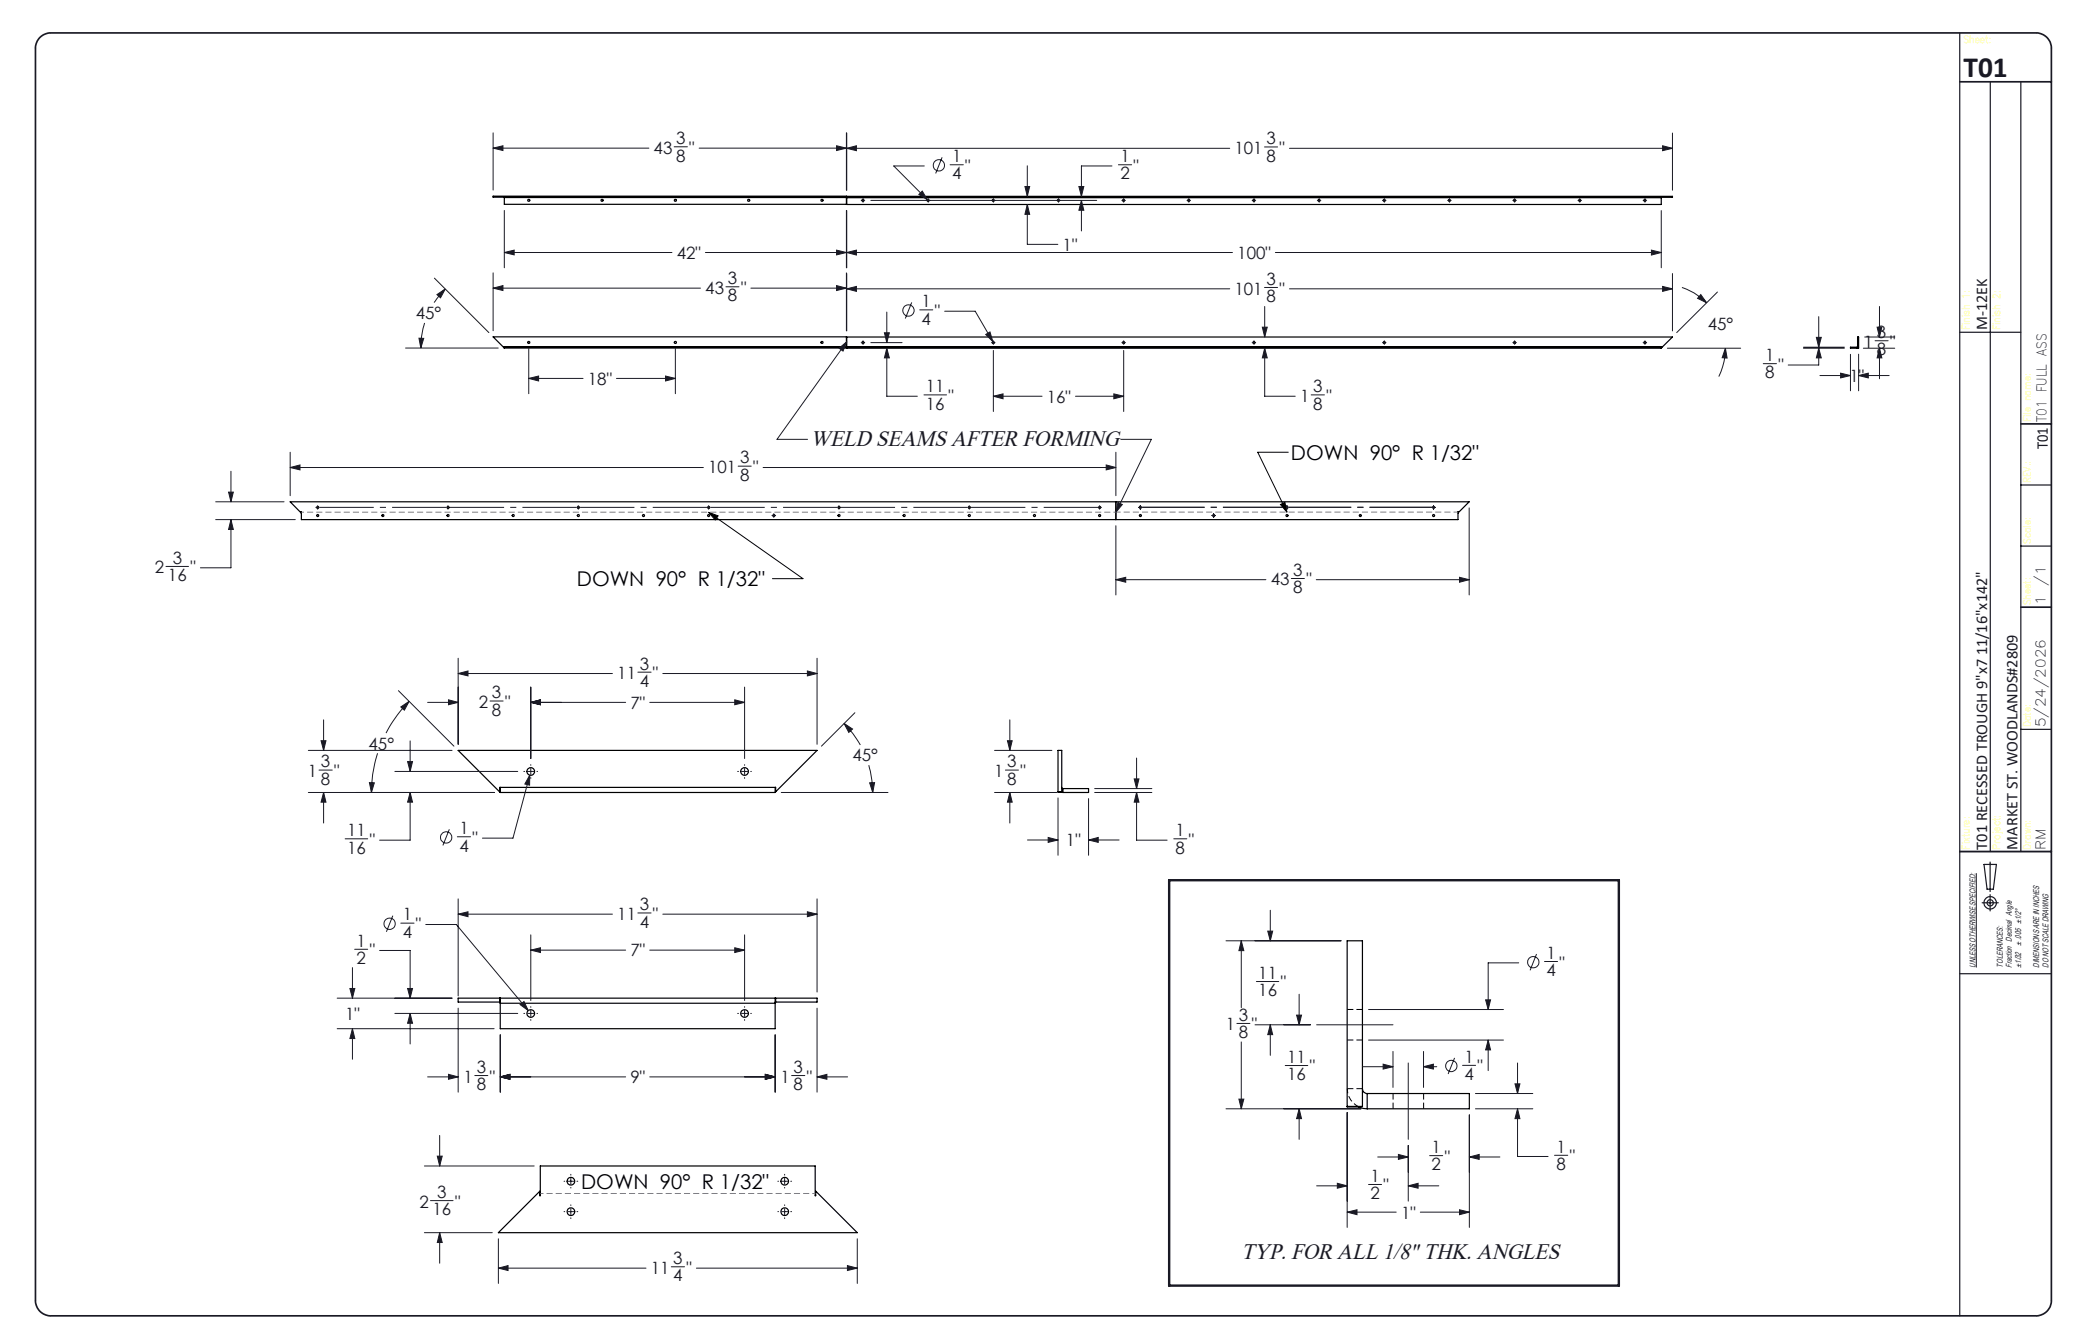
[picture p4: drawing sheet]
<svg xmlns="http://www.w3.org/2000/svg" width="432mm" height="279mm" viewBox="0 0 432 279" stroke-linecap="round" stroke-linejoin="round" font-family="sans-serif">
<g fill="none" stroke="#191924" stroke-width=".21">
<path d="M102.5 30.8l2.1-.5v1zM102.5 30.8h32.4M102.5 27.6v11.9M140.2 30.5h2.7M145.3 30.8h30.7M173.9 30.3l2.1 .5-2.1 .5zM176 27.6v11.9M176 30.8l2-.5v1zM176 27.7v11.8M176 30.8h79.7M192.2 34.5h-6.4l7 7M195.9 32.7l-1.4 3.4"/>
<path d="M197.5 34.3h2.8M213.1 38.8h1l-.5 2zM213.6 34.5v6.3M224.3 38.8h1l-.5 2zM231.2 34.5h-6.4v6.3M232.5 34.3h2.8M262.9 30.6h2.7M268.1 30.8h79.6M345.7 30.3l2 .5-2 .5zM347.7 27.7v11.8M90.3 57.8l11.3 11.3M102.5 59.9l2.1-.5v1z"/>
<path d="M102.5 56.7v12.1M102.5 59.9h43.1M104.8 52.5l2.1-.5v1zM104.8 52.5h34.9M104.8 43.7v12M146.6 52.5h29.4M150.9 59.6h2.7M156.1 59.9h19.9M173.9 59.4l2.1 .5-2.1 .5zM173.9 52l2.1 .5-2.1 .5zM176 43.7v12M176 56.7v12.1"/>
<path d="M176 52.5l2-.5v1zM176 43.8v11.9M176 56.9v11.9M176 52.5h80.2M179 41.7h.1M179.2 41.7h.4M179.4 41.3h.1M179.4 41.5v.3M179.4 42v.1M179.7 41.7h.1M181 41.7h47M191 40.4l.7-.7 1.1 1.8z"/>
<path d="M193 41.3h.1M193 41.5v.3M193 42v.1M206.5 41.3h.1M206.5 41.5v.3M206.5 42v.1M213.6 42.5l.5 2.1h-1zM213.6 42.5v8.3h6.3M220.1 41.3h.1M220.1 41.5v.3M220.1 42v.1M224.8 41.7l.5 2h-1z"/>
<path d="M224.8 41.7v6.3M233.2 41.7h.1M233.4 41.7h.4M233.6 41.3h.1M233.6 41.5v.3M233.6 42v.1M233.9 41.7h.1M246.8 41.7h.1M247 41.7h.3M247.2 41.3h.1M247.2 41.5v.3M247.2 42v.1"/>
<path d="M247.5 41.7h.1M260.3 41.7h.1M260.5 41.7h.3M260.7 41.3h.1M260.7 41.5v.3M260.7 42v.1M261 41.7h.1M262.9 59.8h2.7M265.1 52.5h80.3M273.9 41.7h.1M274.1 41.7h.3M274.2 41.3h.1"/>
<path d="M274.2 41.5v.3M274.2 42v.1M274.6 41.7h.1M287.4 41.7h.1M287.6 41.7h.3M287.8 41.3h.1M287.8 41.5v.3M287.8 42v.1M288.1 41.7h.1M301 41.7h.1M301.2 41.7h.3M301.3 41.3h.1"/>
<path d="M301.3 41.5v.3M301.3 42v.1M301.7 41.7h.1M314.5 41.7h.1M314.7 41.7h.3M314.9 41.3h.1M314.9 41.5v.3M314.9 42v.1M315.2 41.7h.1M328 41.7h.1M328.3 41.7h.3M328.4 41.3h.1"/>
<path d="M328.4 41.5v.3M328.4 42v.1M328.8 41.7h.1M341.6 41.7h.1M341.8 41.7h.3M342 41.3h.1M342 41.5v.3M342 42v.1M342.3 41.7h.1M343.3 52l2.1 .5-2.1 .5zM345.4 43.8v11.9M345.7 59.5l2 .5-2 .6z"/>
<path d="M347.7 56.9v11.9M349.7 59.8a12.6 12.6 0 0 1 5.1 3.1M84.3 72.4h19.3M87.1 70.3h1l-.6 2.1zM88.3 67.1l-.2 .6a15.5 15.5 0 0 0-.6 4.7M90.8 61.2l1.8-1.1-1 1.8zM92.6 60.1l-1 1-1.4 1.8M109.9 78.7l2.1-.5v1zM109.9 72.5v9.3M109.9 78.7h11.3M128.2 78.7h12.2M138.4 78.2l2 .5-2 .5z"/>
<path d="M140.4 72.5v9.3M174.4 72.4l1.6-1.4-.7 2zM176 60l2-.5v1.1zM176 60h79.7M176 71l-14.5 20.3h6.4M179 71.2h.1M179.2 71.2h.4M179.4 70.8v.1M179.4 71v.4M179.4 71.5v.1M179.7 71.2h.1M181 71.2h6.5"/>
<path d="M183.9 69.2h1l-.5 2zM184.4 72.4l.5 2h-1zM184.4 72.4v10h6.3M184.4 64.9v6.3M189.5 62.9l-1.3 3.3M191.2 64.4h2.7M196.4 64.7h6.3l3.7 6.3M204.9 69.5l.9-.5 .6 2zM206.1 71.2h.1M206.3 71.2h.4M206.5 70.8v.1M206.5 71v.4"/>
<path d="M206.5 71.5v.1M206.5 72.8v12.7M206.8 71.2h.1M233.2 71.2h.1M233.4 71.2h.4M233.6 70.8v.1M233.6 71v.4M233.6 71.5v.1M233.6 72.8v12.7M233.9 71.2h.1M260.3 71.2h.1M260.5 71.2h.3"/>
<path d="M260.7 70.8v.1M260.7 71v.4M260.7 71.5v.1M261 71.2h.1M262.4 68h1.1l-.6 2.1zM262.9 72.4l.6 2h-1.1zM262.9 72.4v10h6.4M262.9 63.7v6.4M268.1 60h79.6M287.4 71.2h.1M287.6 71.2h.3M287.8 70.8v.1"/>
<path d="M287.8 71v.4M287.8 71.5v.1M288.1 71.2h.1M314.5 71.2h.1M314.7 71.2h.3M314.9 70.8v.1M314.9 71v.4M314.9 71.5v.1M315.2 71.2h.1M341.6 71.2h.1M341.8 71.2h.3M342 70.8v.1"/>
<path d="M342 71v.4M342 71.5v.1M342.3 71.2h.1M346.6 72.4h15.3M353.6 61.2l1.2 1.7-1.9-.9zM357 60.7l-8.4 8.4M358.7 72.4l.4 2h-1.1zM358.7 72.4a13.1 13.1 0 0 1-1.4 5.9M366.6 75.6h2.7M374.9 72.4h8.5M374.9 72.2h8.5M377.6 70.1h1l-.5 2.1z"/>
<path d="M378.1 72.4l.5 2h-1zM378.1 72.4v3.5h-6.3M378.1 65.8v6.4M378.4 78.1h6.3M382.7 77.6l2 .5-2 .5zM384.7 73.7v7.5M386.4 78.1l2-.5v1zM386.4 73.6v7.6M386.4 78.1h6.3M387.4 72.4h6.5M387.7 70.1h6.2M389.8 70.8h2.7"/>
<path d="M390.2 68h1l-.5 2.1zM390.7 72.4l.5 2h-1zM390.7 63.7v6.4M390.7 72.4v6.3M48 98v6.3M60.3 97.2l2.1-.5v1zM60.3 94v9M60.3 97.2h85.9M153.5 96.9h2.7M158.6 97.2h73.4M192.1 82.1h4.7M206.5 82.4l2-.5v1z"/>
<path d="M206.5 82.4h10.1M223.6 82.4h10M230 96.7l2 .5-2 .5zM231.6 81.9l2 .5-2 .5zM232 94v9M233 91.3h6.4l-7.4 15.2M272.6 82.1h2.7M34.5 117.8h4.7M44.8 108h16.6M44.8 104.3h14.3M47.5 102.3h1l-.5 2zM48 108l.5 2.1h-1z"/>
<path d="M48 108v10h-6.3M65.7 105.5h.1M65.9 105.5h.3M66 105.1v.1M66 105.3v.4M66 105.8v.1M93 105.5h.3M93.1 105.1v.1M93.1 105.3v.4M93.1 105.8v.1M120.1 105.5h.3M120.2 105.1v.1"/>
<path d="M120.2 105.3v.4M120.2 105.8v.1M147.1 105.5h.4M147.3 105.1v.1M147.3 105.3v.4M147.3 105.8v.1M160.5 107.2h.1M160.7 107.2h.3M160.9 106.8v.1M160.9 107v.4M160.9 107.5v.1M161.2 107.2h.1"/>
<path d="M174.2 105.5h.4M174.4 105.1v.1M174.4 105.3v.4M174.4 105.8v.1M201.3 105.5h.4M201.5 105.1v.1M201.5 105.3v.4M201.5 105.8v.1M228.4 105.5h.4M228.6 105.1v.1M228.6 105.3v.4M228.6 105.8v.1"/>
<path d="M229 105.5h.1M232 109.3v14.4M232.4 104.5l.9 .4-1.3 1.6zM236.7 105.5h.1M236.9 105.5h.3M237.1 105.1h.1M237.1 105.3v.4M237.1 105.8v.1M252 107.2h.1M252.2 107.2h.3M252.3 106.8h.1M252.3 107v.4"/>
<path d="M252.3 107.5v.1M252.7 107.2h.1M267.4 105.5h.3M267.5 105.1h.1M267.5 105.3v.4M267.5 105.8v.1M297.9 105.5h.3M298 105.1h.1M298 105.3v.4M298 105.8v.1M298.4 105.5h.1M305.4 105.6v18.1"/>
<path d="M95.2 136.8v17.9M132.6 139.7h2.8M167.9 139.5l2 .5-2 .5zM169.9 136.8v17.9M232 120.5l2-.5v1zM232 120.5h31.2M268.5 120.3h2.7M273.6 120.5h31.8M303.4 120l2 .5-2 .5zM64.1 156h29.9M66.7 154h1.1l-.5 2zM67.3 149.6v6.4"/>
<path d="M78.5 156.6a27.7 27.7 0 0 0-1.3 8.1M82.8 143.6l11.6 11.5M83.3 147l1.8-1.2-1 1.8zM84.7 158.3h1.1l-.5 2.1zM85.1 145.8a26.9 26.9 0 0 0-4.8 6.6M85.3 154v6.4M88.9 146h6.3M93.2 145.5l2 .5-2 .5zM95.2 140l2.1-.5v1zM95.2 140h32.1M101.9 145.7h2.7M110.3 146l2.1-.5v1z"/>
<path d="M110.3 142.8v14.9M110.3 159v.1M110.3 159.7v1.3M110.3 146h19.8M135.1 146h19.7M137.8 140h32.1M152.8 145.5l2 .5-2 .5zM154.8 142.8v14.9M154.8 159v.1M154.8 159.7v1.3M175.5 150.4l1.7 1.2-.7 .7zM175.5 150.4a20.4 20.4 0 0 1 3.4 4.5"/>
<path d="M177.7 148.2l-6.9 6.9M180.6 159.1l.2 .6a20.4 20.4 0 0 1 .6 5M206.8 156h11.9M209.4 154h1l-.5 2zM209.9 149.6v6.4M236.3 157.6v6.3M64.1 164.7h38.6M66.3 160.1h2.8M67.3 164.7l.5 2.1h-1.1zM67.3 164.7v6.4M71.8 174.4h4.6M76.8 162.7h1l-.6 2z"/>
<path d="M82.1 160.4h25.5M85.3 164.7l.5 2.1h-1.1zM85.3 164.7v10h-6.4M93.4 172.4l-1.3 3.4M95.1 174h2.7M108.9 160.4h.2M109.7 160.4h1.3M110.1 161.1v2.1l-1-.2zM110.1 161.1l-3.5 13.1h-6.3M110.3 161.6v.2M111.6 160.4h.2M153.4 160.4h.1"/>
<path d="M154.2 160.4h1.2M154.8 161.6v.2M156.1 160.4h.1M162.4 164.7h22.2M180.8 162.7h1l-.4 2zM206.8 164.7h12.9M209 160.1h2.7M209.9 164.7l.5 2.1h-1zM209.9 164.7v6.4M213.6 174.6h6.4M217.9 174.1l2.1 .5-2.1 .5zM220 165.9v11.9"/>
<path d="M226.3 174.6l2-.5v1zM226.3 166v11.8M226.3 174.6h6.4M227.6 164.7h11.9M227.6 163.9h11.9M235.8 161.9h1l-.5 2zM236.3 164.7l.5 2.1h-1zM236.3 164.7v10h6.3M244 174.4h2.7M73.7 197.3h2.7M78.9 197.6h6.4v9.9M81.7 190.4l-1.4 3.3"/>
<path d="M83.3 191.9h2.8M88.5 192.2h6.4l14.9 17.9M95.2 190l2.1-.5v1.1zM95.2 186.9v20.1M95.2 190h32.1M110.3 197.5l2.1-.5v1zM110.3 194.3v13.7M110.3 197.5h19.8M132.6 189.8h2.8M135.1 197.5h19.7M137.8 190h32.1M152.8 197l2 .5-2 .5z"/>
<path d="M154.8 194.3v13.7M167.9 189.5l2 .5-2 .6zM169.9 186.9v19.3M254.9 195.6h23.9M258.1 195.6l.5 2h-1zM258.1 195.6v13.9M263.6 193.6h1l-.5 2zM264.1 189.2v6.4M319.4 198.3l-1.3 3.4M321.1 199.9h2.7M410.9 181.5v19.6M70.1 207.5h23.9"/>
<path d="M70.1 213.9h32.6M72.7 205.5h1.1l-.5 2zM73.3 213.9l.5 2h-1.1zM73.3 201.2v6.3M73.3 213.9v6.3M82.1 210.7h25.5M84.7 205.5h1.1l-.5 2zM85.3 210.7l.5 2h-1.1zM85.3 210.7v6.3M95.2 209.6v17.4M104 215.1v11.9M108.1 208.8l.8-.6 .9 1.9z"/>
<path d="M108.9 210.7h.2M109.7 210.7h1.3M110.3 209.3v.1M110.3 210v1.3M110.3 211.9v.2M111.6 210.7h.2M153.4 210.7h.1M154.2 210.7h1.2M154.8 209.3v.1M154.8 210v1.3M154.8 211.9v.2M156.1 210.7h.1"/>
<path d="M161.1 215.1v11.9M169.9 209.6v17.4M257.1 212.8h2.8M258.1 216.6v13.9M260.9 213h11.6M261.2 204h4.7M264.1 213l.5 2.1h-1zM264.1 213v6.4M269.6 211h1l-.5 2zM270.1 206.7v6.3M273.7 213h15.9M284.5 209.9h28.1"/>
<path d="M284.5 216.2h28.1M289.6 218.6v7.5M295.9 218.6v7.5M302.4 219.9l-1.3 3.4M308.9 207.9h1l-.5 2zM309.4 216.2l.5 2.1h-1zM309.4 216.2v6.4M315.7 200.2h-6.3v9.7M88.9 223.9h6.3M91.4 236v6.4M93.2 223.3l2 .6-2 .5zM98.7 223.6h2.7"/>
<path d="M104 223.9l2-.6v1.1zM104 223.9h26.1M135.1 223.9h26M159.1 223.3l2 .6-2 .5zM164.6 223.6h2.7M169.9 223.9l2-.6v1.1zM169.9 223.9h6.3M254.9 230.5h28.1M257.6 228.5h1l-.5 2zM267.2 221.5h4.7M270.1 230.5l.5 2.1h-1zM270.1 230.5v6.4"/>
<path d="M280.1 231.3v23.9M283.2 221.8h6.4M287.5 221.2l2.1 .6-2.1 .4zM290.7 240l2.1 .5-2.1 .5zM292.8 221v15.9M292.8 238.1v11.6M295.9 221.8l2.1-.6v1zM295.9 221.8h2.8M304.1 221.5h2.7M305.5 231.8v23.4M306.7 230.5h12M306.7 227.3h12"/>
<path d="M315 225.3h1l-.5 2zM315.5 230.5l.5 2.1h-1zM315.5 230.5v9.9h6.3M315.5 221v6.3M88.2 242.4h22.9M88.2 256.3h14.1M89.5 249.6h4.7M90.9 240.3h1l-.5 2.1zM91.4 256.3l.5 2h-1zM91.4 256.3v6.3M103.6 257.5v9.3M117.3 245.6h.1"/>
<path d="M117.3 251.9h.1M118 245.6h1.3M118 251.9h1.3M118.7 244.1v.2M118.7 244.9v1.3M118.7 246.8v.2M118.7 250.5v.1M118.7 251.2v1.3M118.7 253.2v.1M119.9 245.6h.2M119.9 251.9h.2M161.7 245.6h.2"/>
<path d="M161.7 251.9h.2M162.5 245.6h1.3M162.5 251.9h1.3M163.1 244.1v.2M163.1 244.9v1.3M163.1 246.8v.2M163.1 250.5v.1M163.1 251.2v1.3M163.1 253.2v.1M164.4 245.6h.2M164.4 251.9h.2M178.2 257.5v9.3"/>
<path d="M273.7 246.5h6.4M278 246l2.1 .5-2.1 .5zM280.1 252l2-.5v1zM280.1 252h10.2M284.5 246.2h2.7M286.4 240.5h6.4M292.8 246.5l2-.5v1zM292.8 246.5h6.3M295.3 252h10.2M297.2 240.2h2.7M303.4 251.5l2.1 .5-2.1 .5zM305.5 240.5l2-.5v1z"/>
<path d="M305.5 240.5h6.3M323.2 240.2h2.7M103.6 263.6l2-.5v1zM103.6 263.6h30.7M139.6 263.3h2.7M144.8 263.6h33.4M176.2 263.1l2 .5-2 .5z"/>
<circle cx="195.2" cy="34.4" r="1.18"/>
<circle cx="188.9" cy="64.6" r="1.18"/>
<circle cx="92.8" cy="174.1" r="1.18"/>
<circle cx="81" cy="192" r="1.17"/>
<circle cx="318.8" cy="200" r="1.18"/>
<circle cx="301.7" cy="221.6" r="1.17"/>
</g>
<g fill="none" stroke="#191924" stroke-width=".25">
<path d="M407.4 6.8v266.7M413.8 17v160M420.1 17v160M407.4 69.1h12.7M420.1 113.5h6.4M420.1 100.8h6.4M420.1 151.6h6.4M407.4 177h19.1M412.5 179.7h2.5l-.6 5.2h-1.3zM413.7 179.2v6.1M412.1 187.7h3.3M413.7 186v3.4"/>
<path d="M407.4 202.4h19.1"/>
<circle cx="413.7" cy="187.7" r=".66"/>
<circle cx="413.8" cy="187.7" r="1.29"/>
</g>
<path d="M8.2 7.9a3.3 3.3 0 0 1 2.3-1.1h412.8a3.2 3.2 0 0 1 3.2 3.2v260.4a3.2 3.2 0 0 1-3.2 3.1h-412.8a3.2 3.2 0 0 1-3.1-3.1v-260.4a3.2 3.2 0 0 1 .8-2.1zM407.4 17h19.1M420.1 88.1h6.4M420.1 126.2h6.4M407.4 177h19.1" fill="none" stroke="#191924" stroke-width=".35"/>
<g fill="none" stroke="#000" stroke-width=".25">
<path d="M102.5 40.8h73.5v.2h-73.5zM104.8 41v.1M104.8 41.1v1.4h71.2v-1.4M104.8 41.1h71.2M176 41v.1M176 40.8h171.7v.2h-171.7zM176 41.1v1.4h169.4v-1.4M176 41.1h169.4M345.4 41v.1M104.8 72.1h71.2M104.8 72.1v.3h71.2v-.3M176 72.1h.1"/>
<path d="M176 72.1v-2.1h-73.5l2.3 2.3M176 72.1v.1M176 72.1v-2h171.7l-2.3 2.3M176 72.1h169.4M345.4 72.1l-169.4 .1M345.4 72.1h.1M345.4 72.1v.3h-169.4v-.2M386.1 72.2h-1.4v.2h1.4M386.1 72.2v.2M386.2 72.1l-.1 .1M386.2 70.1h.2v2.3h-.2zM386.2 72.4h-.1"/>
<path d="M62.6 106.4h.1M62.6 106.4l.1 1.6h240.4v-1.6v.2l2.3-2.3h-245.1l2.3 2.3M232 104.3v3.7M95.2 156h74.7l-8.6 8.6v-.9h-57.4v.9zM104 163.7v1h57.1v-1M220 164.6h.7v-8.6h-.7v8.6h.6M220.5 164.6l.5 .1M220.7 163.7l.3 .2M221 163.9h5.3v.8h-5.3M221 163.9v.8M103.9 207.5v.8M104 207.5v1.1"/>
<path d="M104 208.6v5.3h57.1v-5.3M104 208.6h57.1M104 208.3h-8.8v-.8h74.7v.8h-8.8M161.1 207.5v1.1M161.3 207.5v.8M280.1 230h3.1v-34.4h-3.1v34.5h2.4M282.3 230l1.1 .4 .8 .1M283.2 226.3a.96 .96 0 0 0 1 1M284.2 227.3v3.2M284.2 227.3h21.3v3.2h-21.3M112.3 242.4h57.2v6.2h.1v-1l8.6 8.7h-74.6l8.6-8.7v1h.1z"/>
<circle cx="109.9" cy="41.6" r=".22"/>
<circle cx="125.2" cy="41.6" r=".22"/>
<circle cx="140.4" cy="41.6" r=".22"/>
<circle cx="155.6" cy="41.6" r=".22"/>
<circle cx="170.9" cy="41.6" r=".22"/>
<circle cx="179.4" cy="41.7" r=".21"/>
<circle cx="193" cy="41.7" r=".21"/>
<circle cx="206.5" cy="41.7" r=".21"/>
<circle cx="220.1" cy="41.7" r=".21"/>
<circle cx="233.6" cy="41.7" r=".21"/>
<circle cx="247.2" cy="41.7" r=".21"/>
<circle cx="260.7" cy="41.7" r=".21"/>
<circle cx="274.2" cy="41.7" r=".21"/>
<circle cx="287.8" cy="41.7" r=".21"/>
<circle cx="301.3" cy="41.7" r=".21"/>
<circle cx="314.9" cy="41.7" r=".21"/>
<circle cx="328.4" cy="41.7" r=".21"/>
<circle cx="342" cy="41.7" r=".21"/>
<circle cx="109.9" cy="71.2" r=".21"/>
<circle cx="140.4" cy="71.2" r=".21"/>
<circle cx="170.9" cy="71.2" r=".21"/>
<circle cx="179.4" cy="71.2" r=".22"/>
<circle cx="206.5" cy="71.2" r=".22"/>
<circle cx="233.6" cy="71.2" r=".22"/>
<circle cx="260.7" cy="71.2" r=".22"/>
<circle cx="287.8" cy="71.2" r=".22"/>
<circle cx="314.9" cy="71.2" r=".22"/>
<circle cx="342" cy="71.2" r=".22"/>
<circle cx="66" cy="105.5" r=".22"/>
<circle cx="66" cy="107.2" r=".21"/>
<circle cx="79.6" cy="107.2" r=".21"/>
<circle cx="93.1" cy="105.5" r=".22"/>
<circle cx="93.1" cy="107.2" r=".21"/>
<circle cx="106.7" cy="107.2" r=".21"/>
<circle cx="120.2" cy="105.5" r=".22"/>
<circle cx="120.2" cy="107.2" r=".21"/>
<circle cx="133.8" cy="107.2" r=".21"/>
<circle cx="147.3" cy="105.5" r=".22"/>
<circle cx="147.3" cy="107.2" r=".21"/>
<circle cx="160.9" cy="107.2" r=".21"/>
<circle cx="174.4" cy="105.5" r=".22"/>
<circle cx="174.4" cy="107.2" r=".21"/>
<circle cx="188" cy="107.2" r=".21"/>
<circle cx="201.5" cy="105.5" r=".22"/>
<circle cx="201.5" cy="107.2" r=".21"/>
<circle cx="215" cy="107.2" r=".21"/>
<circle cx="228.6" cy="105.5" r=".22"/>
<circle cx="228.6" cy="107.2" r=".21"/>
<circle cx="237.1" cy="105.5" r=".21"/>
<circle cx="237.1" cy="107.2" r=".21"/>
<circle cx="252.3" cy="107.2" r=".21"/>
<circle cx="267.5" cy="105.5" r=".21"/>
<circle cx="267.6" cy="107.2" r=".21"/>
<circle cx="282.8" cy="107.2" r=".21"/>
<circle cx="298" cy="105.5" r=".21"/>
<circle cx="298" cy="107.2" r=".21"/>
<circle cx="110.3" cy="160.4" r=".8"/>
<circle cx="154.8" cy="160.4" r=".8"/>
<circle cx="110.3" cy="210.7" r=".79"/>
<circle cx="154.8" cy="210.7" r=".79"/>
<circle cx="118.7" cy="251.9" r=".8"/>
<circle cx="118.7" cy="245.6" r=".8"/>
<circle cx="163.1" cy="251.9" r=".8"/>
<circle cx="163.1" cy="245.6" r=".8"/>
</g>
<path d="M280.1 216.2h3.2M283.3 209.9h-3.2M283.3 226.3h-3.2M283.3 230v.1M289.6 227.3v3.2M296 230.5v-3.2" fill="none" stroke="#000" stroke-width=".21" stroke-dasharray="1.3 .6" stroke-linecap="butt"/>
<path d="M280.1 226.3a4.2 4.2 0 0 0 2.2 3.7" fill="none" stroke="#000" stroke-width=".21" stroke-dasharray="1.3 .6" stroke-dashoffset=".3" stroke-linecap="butt"/>
<path d="M283.3 230.1h-.8" fill="none" stroke="#000" stroke-width=".21" stroke-dasharray="1.3 .6" stroke-dashoffset=".4" stroke-linecap="butt"/>
<path d="M267.8 94h-6.3l6 12.5M147.3 106.5l2 .7-.6 .9zM147.3 106.5l19.6 13.8h-6.3M266.2 104.9l.9-.5 .4 2.1z" fill="none" stroke="#000" stroke-width=".21"/>
<path d="M66.4 105.5h26.4M93.5 105.5h26.4M120.6 105.5h26.4M147.7 105.5h26.4M174.8 105.5h26.4M201.9 105.5h26.4" fill="none" stroke="#191924" stroke-width=".21" stroke-dasharray="15.2 1.3 1.3 1.3" stroke-dashoffset="3.9" stroke-linecap="butt"/>
<path d="M267.2 105.5h-29.8M297.7 105.5h-29.8" fill="none" stroke="#191924" stroke-width=".21" stroke-dasharray="15.2 1.3 1.3 1.3" stroke-dashoffset="2.2" stroke-linecap="butt"/>
<path d="M62.7 106.5h169.3" fill="none" stroke="#808080" stroke-width=".21" stroke-dasharray="1.3 .6" stroke-dashoffset=".7" stroke-linecap="butt"/>
<path d="M169.5 248.1h-57.1" fill="none" stroke="#808080" stroke-width=".21" stroke-dasharray="1.3 .6" stroke-dashoffset=".6" stroke-linecap="butt"/>
<path d="M232 106.5h71.1" fill="none" stroke="#808080" stroke-width=".21" stroke-dasharray="1.3 .6" stroke-dashoffset=".3" stroke-linecap="butt"/>
<path d="M243.1 183h93.4v84.3h-93.4z" fill="none" stroke="#191924" stroke-width=".5"/>
<path d="M358.7 72.4l.4 2h-1.1zM353.6 61.2l1.2 1.7-1.9-.9zM176 60l2-.5v1.1zM345.7 59.5l2 .5-2 .6zM183.9 69.2h1l-.5 2zM184.4 72.4l.5 2h-1zM262.4 68h1.1l-.6 2.1zM262.9 72.4l.6 2h-1.1zM204.9 69.5l1.5 1.5-.6-2zM206.5 82.4l2-.5v1zM231.6 81.9l2 .5-2 .5zM382.7 77.6l2 .5-2 .5zM386.4 78.1l2-.5v1zM390.7 72.4l.5 2h-1zM390.2 68h1l-.5 2.1zM377.6 70.1h1l-.5 2.1zM378.1 72.4l.5 2h-1zM176 52.5l2-.5v1zM343.3 52l2.1 .5-2.1 .5zM176 30.8l2-.5v1zM345.7 30.3l2 .5-2 .5zM224.8 41.7l.5 2h-1zM224.3 38.8h1l-.5 2zM213.1 38.8h1l-.5 2zM213.6 42.5l.5 2.1h-1zM191 40.4l1.8 1.1-1.1-1.8zM230 96.7l2 .5-2 .5zM60.3 97.2l2.1-.5v1zM48 108l.5 2.1h-1zM47.5 102.3h1l-.5 2zM104 223.9l2-.6v1.1zM159.1 223.3l2 .6-2 .5zM108.1 208.8l1.7 1.3-.9-1.9zM85.3 210.7l.5 2h-1.1zM84.7 205.5h1.1l-.5 2zM73.3 213.9l.5 2h-1.1zM72.7 205.5h1.1l-.5 2zM95.2 190l2.1-.5v1.1zM167.9 189.5l2 .5-2 .6zM93.2 223.3l2 .6-2 .5zM104 223.9l2-.6v1.1zM159.1 223.3l2 .6-2 .5zM169.9 223.9l2-.6v1.1zM110.3 197.5l2.1-.5v1zM152.8 197l2 .5-2 .5zM209.9 164.7l.5 2.1h-1zM209.4 154h1l-.5 2zM217.9 174.1l2.1 .5-2.1 .5zM226.3 174.6l2-.5v1zM235.8 161.9h1l-.5 2zM236.3 164.7l.5 2.1h-1zM176.2 263.1l2 .5-2 .5zM103.6 263.6l2-.5v1zM90.9 240.3h1l-.5 2.1zM91.4 256.3l.5 2h-1zM173.9 59.4l2.1 .5-2.1 .5zM102.5 59.9l2.1-.5v1zM90.8 61.2l1.8-1.1-1 1.8zM87.1 70.3h1l-.6 2.1zM109.9 78.7l2.1-.5v1zM138.4 78.2l2 .5-2 .5zM173.9 30.3l2.1 .5-2.1 .5zM102.5 30.8l2.1-.5v1zM173.9 52l2.1 .5-2.1 .5zM104.8 52.5l2.1-.5v1zM232 120.5l2-.5v1zM303.4 120l2 .5-2 .5z" fill="#191924"/>
<path d="M147.3 106.5l2 .7-.6 .9zM266.2 104.9l.9-.5 .4 2.1z" fill="#000"/>
<g fill="#191924">
<path d="M95.2 140l2.1-.5v1zM167.9 139.5l2 .5-2 .5zM84.7 158.3h1.1l-.5 2.1zM85.3 164.7l.5 2.1h-1.1zM67.3 164.7l.5 2.1h-1.1zM66.7 154h1.1l-.5 2zM83.3 147l1.8-1.2-1 1.8zM76.8 162.7h1l-.6 2zM180.8 162.7h1l-.4 2zM175.5 150.4l1.7 1.2-.7 .7zM110.1 161.1l-1 1.9 1 .2zM110.3 146l2.1-.5v1zM152.8 145.5l2 .5-2 .5zM110.3 146l2.1-.5v1zM93.2 145.5l2 .5-2 .5zM257.6 228.5h1l-.5 2zM258.1 195.6l.5 2h-1zM280.1 252l2-.5v1zM303.4 251.5l2.1 .5-2.1 .5zM315 225.3h1l-.5 2zM315.5 230.5l.5 2.1h-1zM269.6 211h1l-.5 2zM270.1 230.5l.5 2.1h-1zM292.8 246.5l2-.5v1zM278 246l2.1 .5-2.1 .5zM264.1 213l.5 2.1h-1zM263.6 193.6h1l-.5 2zM290.7 240l2.1 .5-2.1 .5zM305.5 240.5l2-.5v1zM308.9 207.9h1l-.5 2zM309.4 216.2l.5 2.1h-1zM287.5 221.2l2.1 .6-2.1 .4zM295.9 221.8l2.1-.6v1z"/>
<path d="M232.4 104.5l.9 .4-1.3 1.6zM174.4 72.4l1.6-1.4-.7 2z"/>
</g>
<text font-size="6.1" fill="#191924" x="408.2" y="16.1">T01</text>
<g font-size="4.7" fill="#191924">
<text x="168.5" y="92.8">WELD SEAMS AFTER FORMING</text>
<text x="258" y="261.7">TYP. FOR ALL 1/8&quot; THK. ANGLES</text>
</g>
<g font-size="4.2">
<text x="268.4" y="95.6">DOWN 90° R 1/32&quot;</text>
<text x="119.9" y="121.9">DOWN 90° R 1/32&quot;</text>
<text x="120.8" y="247.2">DOWN 90° R 1/32&quot;</text>
</g>
<g font-size="3.5" fill="#191924">
<text x="140.6" y="30">3</text>
<text x="263.3" y="30">3</text>
<text x="135.9" y="32">43</text>
<text x="140.6" y="33.6">8</text>
<text x="143.3" y="32">&quot;</text>
<text x="197.9" y="33.7">1</text>
<text x="200.7" y="35.7">&quot;</text>
<text x="232.9" y="33.7">1</text>
<text x="235.7" y="35.7">&quot;</text>
<text x="256.6" y="32">101</text>
<text x="263.3" y="33.6">8</text>
<text x="266" y="32">&quot;</text>
<text x="197.9" y="37.3">4</text>
<text x="232.9" y="37.3">2</text>
<text x="140.7" y="53.8">42&quot;</text>
<text x="220.9" y="52.1">1&quot;</text>
<text x="257.2" y="53.8">100&quot;</text>
<text x="151.3" y="59.1">3</text>
<text x="263.3" y="59.2">3</text>
<text x="146.6" y="61.1">43</text>
<text x="151.3" y="62.7">8</text>
<text x="154.1" y="61.1">&quot;</text>
<text x="191.6" y="63.9">1</text>
<text x="194.3" y="65.9">&quot;</text>
<text x="256.6" y="61.2">101</text>
<text x="263.3" y="62.8">8</text>
<text x="266" y="61.2">&quot;</text>
<text x="86.5" y="66.3">45°</text>
<text x="191.6" y="67.5">4</text>
<text x="355" y="68.6">45°</text>
<text x="390.2" y="70.3">3</text>
<text x="367" y="75">1</text>
<text x="369.7" y="77">&quot;</text>
<text x="387.5" y="72.3">1</text>
<text x="390.2" y="73.9">8</text>
<text x="392.9" y="72.3">&quot;</text>
<text x="122.2" y="80">18&quot;</text>
<text x="192.5" y="81.6">11</text>
<text x="197.2" y="83.6">&quot;</text>
<text x="217.6" y="83.7">16&quot;</text>
<text x="270.3" y="83.6">1</text>
<text x="273" y="81.6">3</text>
<text x="275.7" y="83.6">&quot;</text>
<text x="367" y="78.7">8</text>
<text x="384.5" y="79.4">1&quot;</text>
<text x="192.5" y="85.2">16</text>
<text x="273" y="85.2">8</text>
<text x="147.2" y="98.3">101</text>
<text x="153.8" y="96.4">3</text>
<text x="153.8" y="100">8</text>
<text x="156.6" y="98.3">&quot;</text>
<text x="32.2" y="119.2">2</text>
<text x="35.9" y="117.2">3</text>
<text x="39.6" y="119.2">&quot;</text>
<text x="268.9" y="119.7">3</text>
<text x="34.9" y="120.8">16</text>
<text x="264.2" y="121.7">43</text>
<text x="268.9" y="123.3">8</text>
<text x="271.6" y="121.7">&quot;</text>
<text x="128.3" y="141.2">11</text>
<text x="133" y="139.2">3</text>
<text x="133" y="142.8">4</text>
<text x="135.8" y="141.2">&quot;</text>
<text x="99.5" y="147.2">2</text>
<text x="102.3" y="145.2">3</text>
<text x="102.3" y="148.8">8</text>
<text x="105" y="147.2">&quot;</text>
<text x="131.1" y="147.3">7&quot;</text>
<text x="76.6" y="155.8">45°</text>
<text x="64" y="161.6">1</text>
<text x="66.7" y="159.6">3</text>
<text x="69.5" y="161.6">&quot;</text>
<text x="177.2" y="158.3">45°</text>
<text x="206.7" y="161.6">1</text>
<text x="209.4" y="159.6">3</text>
<text x="212.1" y="161.6">&quot;</text>
<text x="66.7" y="163.2">8</text>
<text x="209.4" y="163.2">8</text>
<text x="72.2" y="173.8">11</text>
<text x="95.5" y="173.4">1</text>
<text x="244.4" y="173.8">1</text>
<text x="72.2" y="177.4">16</text>
<text x="76.9" y="175.8">&quot;</text>
<text x="95.5" y="177">4</text>
<text x="98.2" y="175.4">&quot;</text>
<text x="221.6" y="175.9">1&quot;</text>
<text x="244.4" y="177.4">8</text>
<text x="247.1" y="175.8">&quot;</text>
<text x="83.7" y="191.4">1</text>
<text x="128.3" y="191.2">11</text>
<text x="133" y="189.2">3</text>
<text x="135.8" y="191.2">&quot;</text>
<text x="74.1" y="196.8">1</text>
<text x="83.7" y="195">4</text>
<text x="86.5" y="193.4">&quot;</text>
<text x="133" y="192.8">4</text>
<text x="74.1" y="200.4">2</text>
<text x="76.9" y="198.8">&quot;</text>
<text x="131.1" y="198.8">7&quot;</text>
<text x="261.6" y="203.5">11</text>
<text x="321.5" y="199.3">1</text>
<text x="321.5" y="203">4</text>
<text x="324.2" y="201.3">&quot;</text>
<text x="261.6" y="207.1">16</text>
<text x="266.3" y="205.5">&quot;</text>
<text x="71.8" y="212">1&quot;</text>
<text x="254.8" y="214.2">1</text>
<text x="257.5" y="212.2">3</text>
<text x="257.5" y="215.8">8</text>
<text x="260.3" y="214.2">&quot;</text>
<text x="267.6" y="221">11</text>
<text x="304.5" y="220.9">1</text>
<text x="96.4" y="225">1</text>
<text x="99.1" y="223">3</text>
<text x="99.1" y="226.6">8</text>
<text x="101.8" y="225">&quot;</text>
<text x="131.1" y="225.2">9&quot;</text>
<text x="162.2" y="225">1</text>
<text x="165" y="223">3</text>
<text x="165" y="226.6">8</text>
<text x="167.7" y="225">&quot;</text>
<text x="267.6" y="224.6">16</text>
<text x="272.3" y="223">&quot;</text>
<text x="304.5" y="224.5">4</text>
<text x="307.2" y="222.9">&quot;</text>
<text x="297.6" y="239.7">1</text>
<text x="323.6" y="239.6">1</text>
<text x="284.9" y="245.7">1</text>
<text x="297.6" y="243.3">2</text>
<text x="300.4" y="241.7">&quot;</text>
<text x="323.6" y="243.2">8</text>
<text x="326.3" y="241.6">&quot;</text>
<text x="87.2" y="251">2</text>
<text x="90.9" y="249">3</text>
<text x="94.6" y="251">&quot;</text>
<text x="284.9" y="249.3">2</text>
<text x="287.7" y="247.7">&quot;</text>
<text x="89.9" y="252.6">16</text>
<text x="291.3" y="253.3">1&quot;</text>
<text x="140" y="262.8">3</text>
<text x="135.3" y="264.8">11</text>
<text x="140" y="266.4">4</text>
<text x="142.7" y="264.8">&quot;</text>
</g>
<g font-size="3.4" fill="#191924">
<text x="413.1" y="68.7" transform="rotate(-90 413.1 68.7)">M-12EK</text>
<text x="425.7" y="93.4" transform="rotate(-90 425.7 93.4)">T01</text>
<text x="413.1" y="176.6" transform="rotate(-90 413.1 176.6)">T01 RECESSED TROUGH 9&quot;x7 11/16&quot;x142&quot;</text>
<text x="419.4" y="176.6" transform="rotate(-90 419.4 176.6)">MARKET ST. WOODLANDS#2809</text>
</g>
<g font-size="2.8" fill="#191924">
<text x="425.5" y="87.7" transform="rotate(-90 425.5 87.7)">T01 FULL ASS</text>
<text x="425.2" y="125.8" transform="rotate(-90 425.2 125.8)">1</text>
<text x="425.2" y="121.7" transform="rotate(-90 425.2 121.7)">/1</text>
<text x="425.2" y="151.2" transform="rotate(-90 425.2 151.2)">5/24/2026</text>
<text x="425.2" y="176.6" transform="rotate(-90 425.2 176.6)">RM</text>
</g>
<g font-size="2.1" fill="#ff0">
<text x="408.2" y="8.9">Sheet:</text>
<text x="409.5" y="68.7" transform="rotate(-90 409.5 68.7)">Finish 1:</text>
<text x="415.8" y="68.7" transform="rotate(-90 415.8 68.7)">Finish 2:</text>
<text x="422.2" y="87.7" transform="rotate(-90 422.2 87.7)">File name:</text>
<text x="422.2" y="100.4" transform="rotate(-90 422.2 100.4)">REV.:</text>
<text x="422.2" y="113.1" transform="rotate(-90 422.2 113.1)">Scale:</text>
<text x="422.2" y="125.8" transform="rotate(-90 422.2 125.8)">Sheet:</text>
<text x="422.2" y="151.2" transform="rotate(-90 422.2 151.2)">Date:</text>
<text x="409.5" y="176.6" transform="rotate(-90 409.5 176.6)">Fixture:</text>
<text x="415.8" y="176.6" transform="rotate(-90 415.8 176.6)">Project:</text>
<text x="422.2" y="176.6" transform="rotate(-90 422.2 176.6)">Drawn:</text>
</g>
<g font-size="1.7" fill="#191924">
<text x="420.2" y="196.6" transform="rotate(-90 420.2 196.6)">± .005 ±1/2°</text>
<text x="410.7" y="201.1" transform="rotate(-90 410.7 201.1)">UNLESS OTHERWISE SPECIFIED:</text>
<text x="416.4" y="201.1" transform="rotate(-90 416.4 201.1)">TOLERANCES:</text>
<text x="418.3" y="201.1" transform="rotate(-90 418.3 201.1)">Fraction Decimal Angle</text>
<text x="420.2" y="201.1" transform="rotate(-90 420.2 201.1)">±1/32</text>
<text x="424" y="201.1" transform="rotate(-90 424 201.1)">DIMENSIONS ARE IN INCHES</text>
<text x="425.9" y="201.1" transform="rotate(-90 425.9 201.1)">DO NOT SCALE DRAWING</text>
</g>
</svg>
